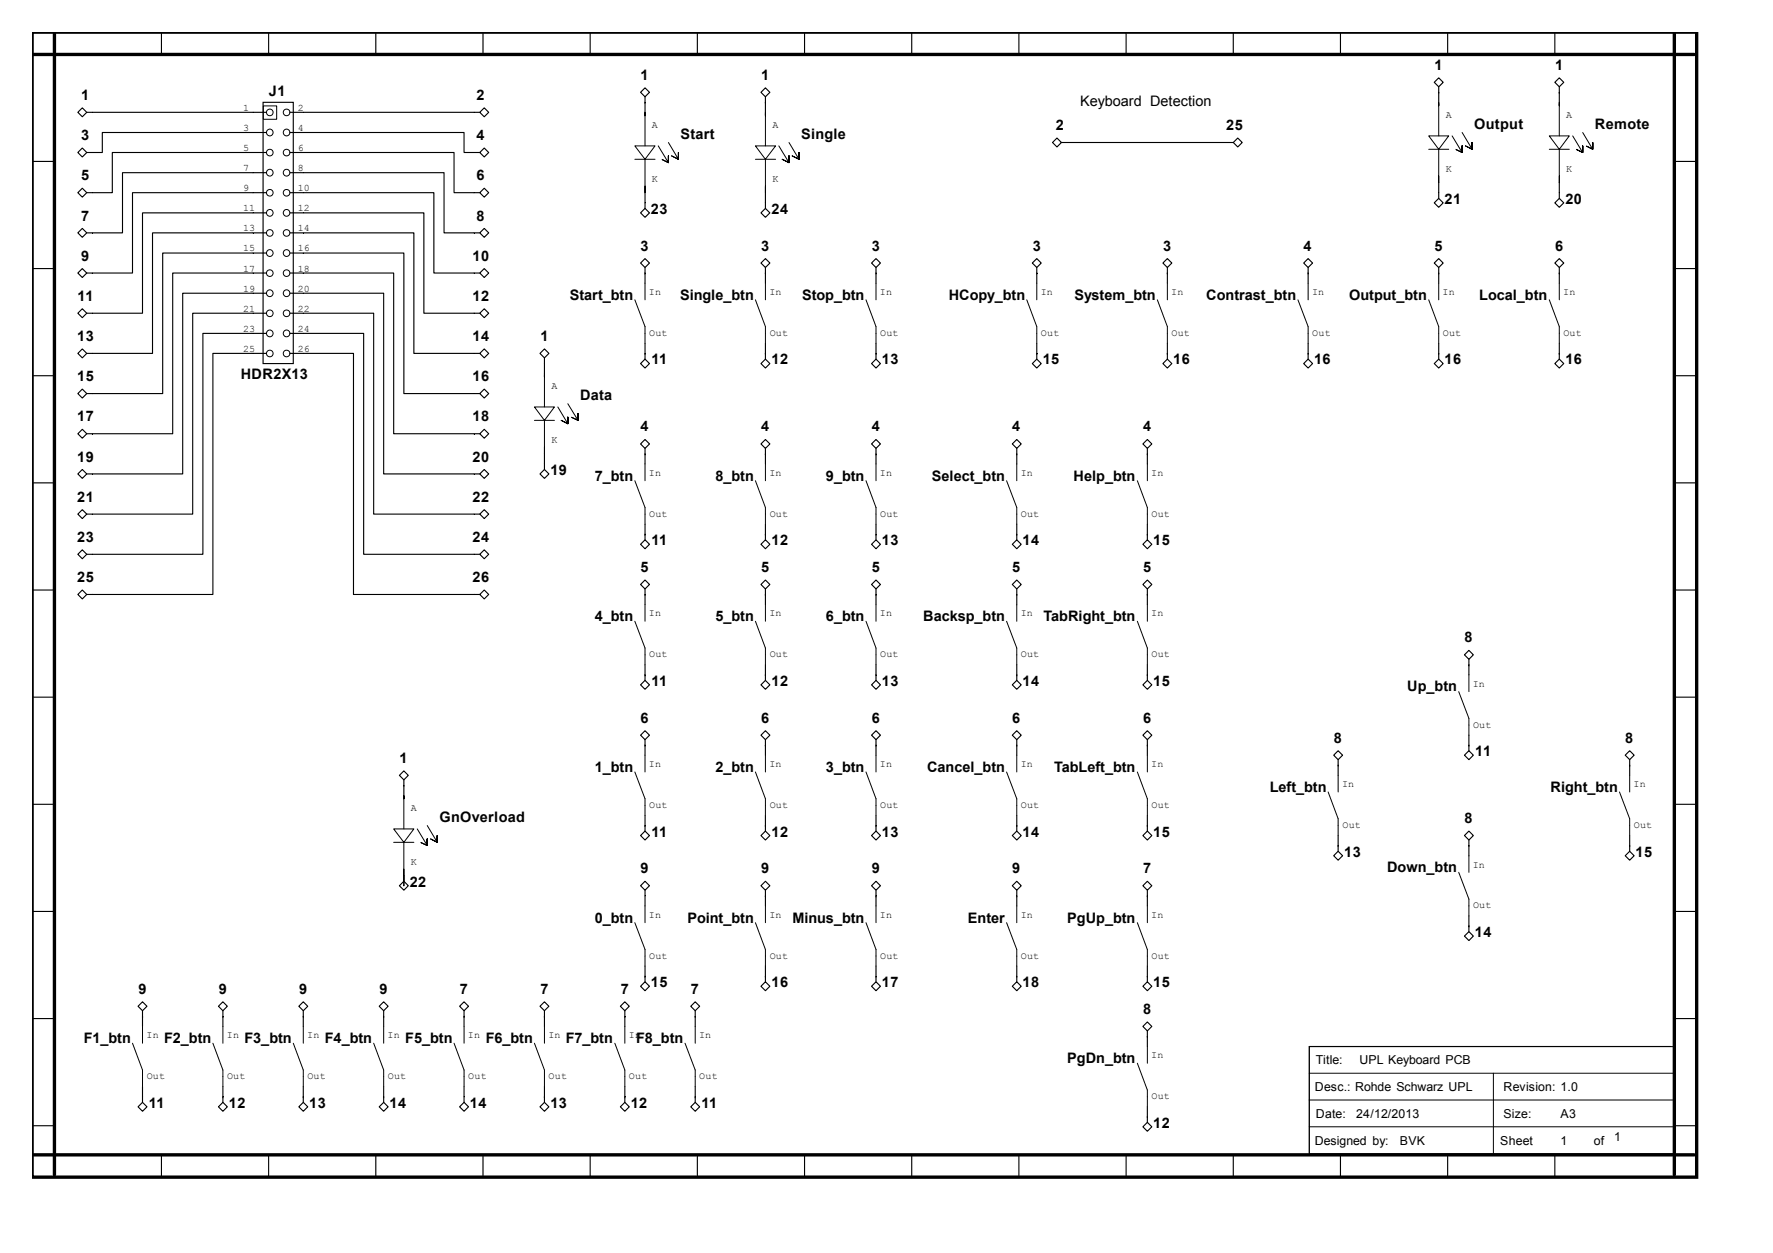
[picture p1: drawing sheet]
<svg xmlns="http://www.w3.org/2000/svg" width="420mm" height="297mm" viewBox="0 0 420 297" stroke-linecap="round" stroke-linejoin="round" font-family="sans-serif">
<path d="M7.6 7.6h394.5v271.5h-394.5zM7.6 12.9h393.9M12.9 7.6v270.9M396.8 7.6v270.9M7.6 273.8h393.9" fill="none" stroke="#000" stroke-width=".79"/>
<g fill="none" stroke="#000" stroke-width=".26">
<path d="M38.3 7.6v5.3M63.7 7.6v5.3M89.1 7.6v5.3M114.5 7.6v5.3M139.9 7.6v5.3M165.3 7.6v5.3M190.7 7.6v5.3M216.1 7.6v5.3M241.5 7.6v5.3M266.9 7.6v5.3M292.3 7.6v5.3M317.7 7.6v5.3"/>
<path d="M339.9 19.5l1-1 1.1 1-1.1 1.1zM343.1 7.6v5.3M368.5 19.5l1-1 1.1 1-1.1 1.1zM368.5 7.6v5.3M7.6 38.3h5.3M18.4 26.6l1.1-1 1.1 1-1.1 1.1zM19.5 35.1l1.1 1.1-1.1 1-1.1-1zM20.6 26.6h42.5M62.3 24.3h7.2v61.9h-7.2zM63.1 31.4h-38.9v4.8h-3.6M63.1 36.2h-36.5v9.5h-6M68.7 31.4h41.3v4.8h3.7"/>
<path d="M68.7 36.2h38.9v9.5h6.1M68.7 26.6h45M113.7 26.6l1.1-1 1 1-1 1.1zM113.7 36.2l1.1-1.1 1 1.1-1 1zM151.8 21.9l1.1-1.1 1 1.1-1 1zM152.9 24.3h.1M152.9 22.9v3.7M180.3 21.9l1.1-1.1 1 1.1-1 1zM181.4 24.3h.1M181.4 22.9v3.7M250.5 32.7l1 1.1-1 1-1.1-1zM251.5 33.8h40.8"/>
<path d="M292.3 33.8l1-1.1 1.1 1.1-1.1 1zM340.9 21.9h.1M340.9 20.6v3.7M369.5 21.9h.1M369.5 20.6v3.7M396.8 38.3h5.3M19.5 44.6l1.1 1.1-1.1 1-1.1-1zM19.5 54.1l1.1 1.1-1.1 1.1-1.1-1.1zM63.1 40.9h-34.1v14.3h-8.4M63.1 45.7h-31.7v19h-10.8M63.1 50.5h-29.3v23.8h-13.2M63.1 55.2h-27v28.6h-15.5"/>
<path d="M63.1 60h-24.5v33.3h-18M68.7 40.9h36.5v14.3h8.5M68.7 45.7h34.1v19h10.9M68.7 50.5h31.7v23.8h13.3M68.7 55.2h29.4v28.6h15.6M68.7 60h27v33.3h18M113.7 45.7l1.1-1.1 1 1.1-1 1zM113.7 55.2l1.1-1.1 1 1.1-1 1.1zM151.8 50.5l1.1-1.1 1 1.1-1 1zM152.9 45.7v3.7M181.4 49.4l1 1.1-1 1-1.1-1zM181.4 45.7v3.7"/>
<path d="M339.9 48.1l1-1.1 1.1 1.1-1.1 1zM340.9 43.3v3.7M368.5 48.1l1-1.1 1.1 1.1-1.1 1zM369.5 43.3v3.7M7.6 63.7h5.3M18.4 64.7l1.1-1 1.1 1-1.1 1.1zM18.4 74.3l1.1-1.1 1.1 1.1-1.1 1zM63.1 64.7h-22.2v38.1h-20.3M63.1 69.5h-19.8v42.9h-22.7M63.1 74.3h-17.4v47.6h-25.1M63.1 79h-15v52.4h-27.5M68.7 64.7h24.6v38.1h20.4"/>
<path d="M68.7 69.5h22.2v42.9h22.8M68.7 74.3h19.8v47.6h25.2M68.7 79h17.5v52.4h27.5M113.7 64.7l1.1-1 1 1-1 1.1zM113.7 74.3l1.1-1.1 1 1.1-1 1zM151.8 62.4l1.1-1.1 1 1.1-1 1zM152.9 64.7h.1M152.9 63.4v3.7M181.4 61.3l1 1.1-1 1-1.1-1zM181.4 64.7h.1M181.4 63.4v3.7M206.5 62.4l1.1-1.1 1 1.1-1 1z"/>
<path d="M207.6 64.7h.1M207.6 63.4v3.7M244.6 62.4l1.1-1.1 1 1.1-1 1zM245.7 64.7h.1M245.7 63.4v3.7M275.6 62.4l1-1.1 1.1 1.1-1.1 1zM276.6 64.7h.1M276.6 63.4v3.7M308.9 62.4l1.1-1.1 1.1 1.1-1.1 1zM310 64.7h.1M310 63.4v3.7M339.9 62.4l1-1.1 1.1 1.1-1.1 1z"/>
<path d="M340.9 64.7h.1M340.9 63.4v3.7M368.5 62.4l1-1.1 1.1 1.1-1.1 1zM369.5 64.7h.1M369.5 63.4v3.7M396.8 63.7h5.3M7.6 89.1h5.3M18.4 83.8l1.1-1.1 1.1 1.1-1.1 1zM18.4 93.3l1.1-1.1 1.1 1.1-1.1 1.1zM63.1 83.8h-12.7v57.1h-29.8M68.7 83.8h15.1v57.1h29.9M113.7 83.8l1.1-1.1 1 1.1-1 1z"/>
<path d="M113.7 93.3l1.1-1.1 1 1.1-1 1.1zM128 83.8l1-1.1 1.1 1.1-1.1 1zM129 84.8v3.8M151.8 86.2l1.1-1.1 1 1.1-1 1zM152.9 83.8h.1M152.9 81.4v3.7M180.3 86.2l1.1-1.1 1 1.1-1 1zM181.4 83.8h.1M181.4 81.4v3.7M206.5 86.2l1.1-1.1 1 1.1-1 1zM207.6 83.8h.1M207.6 81.4v3.7"/>
<path d="M244.6 86.2l1.1-1.1 1 1.1-1 1zM245.7 83.8h.1M245.7 81.4v3.7M275.6 86.2l1-1.1 1.1 1.1-1.1 1zM276.6 83.8h.1M276.6 81.4v3.7M308.9 86.2l1.1-1.1 1.1 1.1-1.1 1zM310 83.8h.1M310 81.4v3.7M339.9 86.2l1-1.1 1.1 1.1-1.1 1zM340.9 83.8h.1M340.9 81.4v3.7"/>
<path d="M368.5 86.2l1-1.1 1.1 1.1-1.1 1zM369.5 83.8h.1M369.5 81.4v3.7M396.8 89.1h5.3M7.6 114.5h5.3M18.4 102.8l1.1-1 1.1 1-1.1 1.1zM18.4 112.4l1.1-1.1 1.1 1.1-1.1 1zM113.7 102.8l1.1-1 1 1-1 1.1zM113.7 112.4l1.1-1.1 1 1.1-1 1zM128 112.4l1-1.1 1.1 1.1-1.1 1zM129 107.6v3.7M151.8 105.2l1.1-1 1 1-1 1.1z"/>
<path d="M152.9 107.6h.1M152.9 106.3v3.7M180.3 105.2l1.1-1 1 1-1 1.1zM181.4 107.6h.1M181.4 106.3v3.7M206.5 105.2l1.1-1 1 1-1 1.1zM207.6 107.6h.1M207.6 106.3v3.7M239.9 105.2l1-1 1.1 1-1.1 1.1zM240.9 107.6h.1M240.9 106.3v3.7M270.8 105.2l1.1-1 1.1 1-1.1 1.1z"/>
<path d="M271.9 107.6h.1M271.9 106.3v3.7M396.8 114.5h5.3M7.6 139.9h5.3M18.4 121.9l1.1-1.1 1.1 1.1-1.1 1zM19.5 130.3l1.1 1.1-1.1 1.1-1.1-1.1zM19.5 139.9l1.1 1-1.1 1.1-1.1-1.1zM113.7 121.9l1.1-1.1 1 1.1-1 1zM113.7 131.4l1.1-1.1 1 1.1-1 1.1zM151.8 129l1.1-1 1 1-1 1.1zM151.8 138.6l1.1-1.1 1 1.1-1 1zM152.9 126.7h.1"/>
<path d="M152.9 124.3v3.7M152.9 139.6v3.7M181.4 128l1 1-1 1.1-1.1-1.1zM181.4 137.5l1 1.1-1 1-1.1-1zM181.4 126.7h.1M181.4 124.3v3.7M181.4 139.6v3.7M207.6 128l1 1-1 1.1-1.1-1.1zM207.6 137.5l1 1.1-1 1-1.1-1zM207.6 126.7h.1M207.6 124.3v3.7M207.6 139.6v3.7"/>
<path d="M239.9 129l1-1 1.1 1-1.1 1.1zM239.9 138.6l1-1.1 1.1 1.1-1.1 1zM240.9 126.7h.1M240.9 124.3v3.7M240.9 139.6v3.7M270.8 129l1.1-1 1.1 1-1.1 1.1zM270.8 138.6l1.1-1.1 1.1 1.1-1.1 1zM271.9 126.7h.1M271.9 124.3v3.7M271.9 139.6v3.7M396.8 139.9h5.3M113.7 140.9l1.1-1 1 1-1 1.1z"/>
<path d="M152.9 140.9h.1M152.9 160h.1M152.9 157.6v3.7M181.4 140.9h.1M181.4 160h.1M181.4 157.6v3.7M207.6 140.9h.1M207.6 160h.1M207.6 157.6v3.7M240.9 140.9h.1M240.9 160h.1M240.9 157.6v3.7"/>
<path d="M271.9 140.9h.1M271.9 160h.1M271.9 157.6v3.7M348.1 154.2l1.1 1-1.1 1.1-1.1-1.1zM348.1 157.6h.1M348.1 156.3v3.7M7.6 165.3h5.3M151.8 162.3l1.1-1 1 1-1 1.1zM151.8 174.3l1.1-1.1 1 1.1-1 1zM152.9 176.7h.1M152.9 175.3v3.7M180.3 162.3l1.1-1 1 1-1 1.1z"/>
<path d="M181.4 173.2l1 1.1-1 1-1.1-1zM181.4 176.7h.1M181.4 175.3v3.7M206.5 162.3l1.1-1 1 1-1 1.1zM206.5 174.3l1.1-1.1 1 1.1-1 1zM207.6 176.7h.1M207.6 175.3v3.7M239.9 162.3l1-1 1.1 1-1.1 1.1zM239.9 174.3l1-1.1 1.1 1.1-1.1 1zM240.9 176.7h.1M240.9 175.3v3.7M270.8 162.3l1.1-1 1.1 1-1.1 1.1z"/>
<path d="M270.8 174.3l1.1-1.1 1.1 1.1-1.1 1zM271.9 176.7h.1M271.9 175.3v3.7M316 179l1.1-1 1.1 1-1.1 1.1zM347 179l1.1-1 1.1 1-1.1 1.1zM348.1 176.7h.1M348.1 174.3v3.7M385.1 179l1.1-1 1.1 1-1.1 1.1zM396.8 165.3h5.3M7.6 190.7h5.3M94.6 183.8l1.1-1 1.1 1-1.1 1.1zM95.7 186.2h.1"/>
<path d="M95.7 184.9v3.7M151.8 198.1l1.1-1.1 1 1.1-1 1zM152.9 195.7h.1M152.9 193.3v3.7M180.3 198.1l1.1-1.1 1 1.1-1 1zM181.4 195.7h.1M181.4 193.3v3.7M206.5 198.1l1.1-1.1 1 1.1-1 1zM207.6 195.7h.1M207.6 193.3v3.7M239.9 198.1l1-1.1 1.1 1.1-1.1 1zM240.9 195.7h.1"/>
<path d="M240.9 193.3v3.7M270.8 198.1l1.1-1.1 1.1 1.1-1.1 1zM271.9 195.7h.1M271.9 193.3v3.7M317.1 181.4h.1M317.1 180.1v3.7M317.1 198.1v3.7M347 198.1l1.1-1.1 1.1 1.1-1.1 1zM348.1 199.1v3.8M386.2 181.4h.1M386.2 180.1v3.7M386.2 198.1v3.7"/>
<path d="M396.8 190.7h5.3M7.6 216.1h5.3M94.6 210l1.1-1.1 1.1 1.1-1.1 1zM95.7 207.6v2.4M151.8 210l1.1-1.1 1 1.1-1 1zM152.9 211v3.8M180.3 210l1.1-1.1 1 1.1-1 1zM181.4 212.4h.1M181.4 211v3.8M206.5 210l1.1-1.1 1 1.1-1 1zM207.6 212.4h.1M207.6 211v3.8"/>
<path d="M239.9 210l1-1.1 1.1 1.1-1.1 1zM240.9 212.4h.1M240.9 211v3.8M270.8 210l1.1-1.1 1.1 1.1-1.1 1zM271.9 212.4h.1M271.9 211v3.8M317.1 201.8l1.1 1.1-1.1 1-1.1-1zM317.1 200.4h.1M348.1 200.4h.1M348.1 219.5h.1M348.1 217.1v3.8M385.1 202.9l1.1-1.1 1.1 1.1-1.1 1z"/>
<path d="M386.2 200.4h.1M396.8 216.1h5.3M32.7 238.5l1.1-1 1 1-1 1.1zM33.8 239.6v3.7M51.8 238.5l1-1 1.1 1-1.1 1.1zM52.8 239.6v3.7M70.8 238.5l1.1-1 1 1-1 1.1zM71.9 239.6v3.7M89.9 238.5l1-1 1.1 1-1.1 1.1zM90.9 239.6v3.7M108.9 238.5l1.1-1 1 1-1 1.1zM110 239.6v3.7"/>
<path d="M128 238.5l1-1 1.1 1-1.1 1.1zM129 239.6v3.7M147 238.5l1.1-1 1 1-1 1.1zM148.1 239.6v3.7M151.8 233.8l1.1-1.1 1 1.1-1 1.1zM152.9 231.4h.1M152.9 229v3.7M163.7 238.5l1-1 1.1 1-1.1 1.1zM164.7 239.6v3.7M180.3 233.8l1.1-1.1 1 1.1-1 1.1zM181.4 231.4h.1M181.4 229v3.7"/>
<path d="M206.5 233.8l1.1-1.1 1 1.1-1 1.1zM207.6 231.4h.1M207.6 229v3.7M239.9 233.8l1-1.1 1.1 1.1-1.1 1.1zM240.9 231.4h.1M240.9 229v3.7M270.8 233.8l1.1-1.1 1.1 1.1-1.1 1.1zM271.9 231.4h.1M271.9 229v3.7M347 221.9l1.1-1 1.1 1-1.1 1.1zM7.6 241.5h5.3M33.8 241h.1"/>
<path d="M33.8 257.6v3.7M52.8 241h.1M52.8 257.6v3.7M71.9 241h.1M71.9 257.6v3.7M90.9 241h.1M90.9 257.6v3.7M110 241h.1M110 257.6v3.7M129 241h.1M129 257.6v3.7M148.1 241h.1"/>
<path d="M148.1 257.6v3.7M164.7 241h.1M164.7 257.6v3.7M270.8 243.3l1.1-1 1.1 1-1.1 1.1zM271.9 245.7h.1M271.9 244.4v3.7M396.8 241.5h5.3M7.6 266.9h5.3M32.7 262.4l1.1-1.1 1 1.1-1 1zM38.3 273.8v5.3M51.8 262.4l1-1.1 1.1 1.1-1.1 1zM52.8 260h.1"/>
<path d="M63.7 273.8v5.3M70.8 262.4l1.1-1.1 1 1.1-1 1zM71.9 260h.1M89.1 273.8v5.3M89.9 262.4l1-1.1 1.1 1.1-1.1 1zM90.9 260h.1M108.9 262.4l1.1-1.1 1 1.1-1 1zM114.5 273.8v5.3M128 262.4l1-1.1 1.1 1.1-1.1 1zM129 260h.1M139.9 273.8v5.3M147 262.4l1.1-1.1 1 1.1-1 1z"/>
<path d="M148.1 260h.1M163.7 262.4l1-1.1 1.1 1.1-1.1 1zM164.7 260h.1M165.3 273.8v5.3M190.7 273.8v5.3M216.1 273.8v5.3M241.5 273.8v5.3M266.9 273.8v5.3M270.8 267.1l1.1-1 1.1 1-1.1 1.1zM271.9 264.8h.1M271.9 262.4v3.7M292.3 273.8v5.3"/>
<path d="M317.7 273.8v5.3M343.1 273.8v5.3M368.5 273.8v5.3M396.8 266.9h5.3"/>
</g>
<g fill="none" stroke="#000" stroke-width=".24">
<path d="M62.4 25.1h3.2v3.2h-3.2zM150.4 37.8h4.8M152.9 37.8l2.3-3.2h-4.8l2.5 3.2v7.9v-1.6M152.9 26.9v.5v-.8v8M156 34.6l2.4 4v-1.6v1.6l-1.6-.8 1.6 .8v-1.6v1.6M158.4 33.8l2.4 4v-1.6v1.6l-1.6-.8 1.6 .8v-1.6v1.6M179 37.8h4.8M181.4 37.8l2.4-3.2h-4.8l2.4 3.2v7.9v-1.6M181.4 26.9v.5v-.8v8M184.6 34.6l2.4 4v-1.6v1.6l-1.6-.8 1.6 .8v-1.6v1.6M187 33.8l2.3 4v-1.6v1.6l-1.6-.8 1.6 .8v-1.6v1.6M338.6 35.4h4.7"/>
<path d="M340.9 35.4l2.4-3.2h-4.7l2.3 3.2v7.9v-1.6M340.9 24.6v.5v-.8v7.9M344.1 32.2l2.4 4v-1.6v1.6l-1.6-.8 1.6 .8v-1.6v1.6M346.5 31.4l2.4 4v-1.6v1.6l-1.6-.8 1.6 .8v-1.6v1.6M367.1 35.4h4.8M369.5 35.4l2.4-3.2h-4.8l2.4 3.2v7.9v-1.6M369.5 24.6v.5v-.8v7.9M372.7 32.2l2.4 4v-1.6v1.6l-1.6-.8 1.6 .8v-1.6v1.6M375.1 31.4l2.3 4v-1.6v1.6l-1.5-.8 1.5 .8v-1.6v1.6M150.4 71.1l2.5 6.3v4M152.9 67.1v4M179 71.1l2.4 6.3v4"/>
<path d="M181.4 67.1v4M205.2 71.1l2.4 6.3v4M207.6 67.1v4M243.3 71.1l2.4 6.3v4M245.7 67.1v4M274.3 71.1l2.3 6.3v4M276.6 67.1v4M307.6 71.1l2.4 6.3v4M310 67.1v4M338.6 71.1l2.3 6.3v4M340.9 67.1v4M367.1 71.1l2.4 6.3v4"/>
<path d="M369.5 67.1v4M126.6 99.7h4.8M129 99.7l2.4-3.2h-4.8l2.4 3.2v7.9v-1.6M129 88.8v.6v-.8v7.9M132.2 96.5l2.4 4v-1.6v1.6l-1.6-.8 1.6 .8v-1.6v1.6M134.6 95.7l2.4 4v-1.6v1.6l-1.6-.8 1.6 .8v-1.6v1.6M150.4 114l2.5 6.3v4M152.9 110v4M179 114l2.4 6.3v4M181.4 110v4M205.2 114l2.4 6.3v4M207.6 110v4"/>
<path d="M238.5 114l2.4 6.3v4M240.9 110v4M269.5 114l2.4 6.3v4M271.9 110v4M150.4 147.3l2.5 6.3v4M152.9 143.3v4M179 147.3l2.4 6.3v4M181.4 143.3v4M205.2 147.3l2.4 6.3v4M207.6 143.3v4M238.5 147.3l2.4 6.3v4M240.9 143.3v4"/>
<path d="M269.5 147.3l2.4 6.3v4M271.9 143.3v4M348.1 160v4M152.9 179v4M181.4 179v4M207.6 179v4M240.9 179v4M271.9 179v4M345.7 164l2.4 6.3v4M93.3 199.7h4.8M95.7 199.7l2.4-3.2h-4.8l2.4 3.2v7.9v-1.6M95.7 188.8v.6v-.8v7.9"/>
<path d="M98.9 196.5l2.3 3.9v-1.5v1.5l-1.6-.7 1.6 .7v-1.5v1.5M101.2 195.7l2.4 4v-1.6v1.6l-1.5-.8 1.5 .8v-1.6v1.6M150.4 183l2.5 6.4v3.9M179 183l2.4 6.4v3.9M205.2 183l2.4 6.4v3.9M238.5 183l2.4 6.4v3.9M269.5 183l2.4 6.4v3.9M314.7 187.7l2.4 6.4v4M317.1 183.8v3.9M383.8 187.7l2.4 6.4v4M386.2 183.8v3.9M150.4 218.7l2.5 6.4v3.9"/>
<path d="M152.9 214.8v3.9M179 218.7l2.4 6.4v3.9M181.4 214.8v3.9M205.2 218.7l2.4 6.4v3.9M207.6 214.8v3.9M238.5 218.7l2.4 6.4v3.9M240.9 214.8v3.9M269.5 218.7l2.4 6.4v3.9M271.9 214.8v3.9M345.7 206.8l2.4 6.3v4M348.1 202.9v3.9M31.4 247.3l2.4 6.4v3.9"/>
<path d="M33.8 243.3v4M50.4 247.3l2.4 6.4v3.9M52.8 243.3v4M69.5 247.3l2.4 6.4v3.9M71.9 243.3v4M88.5 247.3l2.4 6.4v3.9M90.9 243.3v4M107.6 247.3l2.4 6.4v3.9M110 243.3v4M126.6 247.3l2.4 6.4v3.9M129 243.3v4M145.7 247.3l2.4 6.4v3.9"/>
<path d="M148.1 243.3v4M162.3 247.3l2.4 6.4v3.9M164.7 243.3v4M269.5 252.1l2.4 6.3v4M271.9 248.1v4M310.2 254.4h86.6M310.3 248.1h86.5v25.4h-86.5zM353.9 254.4v19.1M396 248.1h-85.8v25.4M310.2 260.8h86.6M310.2 267.1h86.6"/>
<circle cx="63.9" cy="31.4" r=".79"/>
<circle cx="63.9" cy="36.2" r=".78"/>
<circle cx="63.9" cy="26.6" r=".78"/>
<circle cx="67.9" cy="31.4" r=".79"/>
<circle cx="67.9" cy="36.2" r=".79"/>
<circle cx="67.9" cy="26.6" r=".79"/>
<circle cx="63.9" cy="50.5" r=".79"/>
<circle cx="63.9" cy="40.9" r=".79"/>
<circle cx="63.9" cy="60" r=".79"/>
<circle cx="63.9" cy="55.2" r=".78"/>
<circle cx="63.9" cy="45.7" r=".78"/>
<circle cx="67.9" cy="40.9" r=".79"/>
<circle cx="67.9" cy="60" r=".79"/>
<circle cx="67.9" cy="50.5" r=".79"/>
<circle cx="67.9" cy="45.7" r=".79"/>
<circle cx="67.9" cy="55.2" r=".79"/>
<circle cx="63.9" cy="69.5" r=".79"/>
<circle cx="63.9" cy="79" r=".79"/>
<circle cx="63.9" cy="74.3" r=".78"/>
<circle cx="63.9" cy="64.7" r=".78"/>
<circle cx="67.9" cy="69.5" r=".79"/>
<circle cx="67.9" cy="79" r=".79"/>
<circle cx="67.9" cy="74.3" r=".79"/>
<circle cx="67.9" cy="64.7" r=".79"/>
<circle cx="63.9" cy="83.8" r=".78"/>
<circle cx="67.9" cy="83.8" r=".79"/>
</g>
<g font-size="3.4">
<text x="340" y="16.6">1</text>
<text x="368.5" y="16.6">1</text>
<text x="19.3" y="23.7">1</text>
<text x="63.7" y="22.6">J1</text>
<text x="112.9" y="23.7">2</text>
<text x="151.8" y="19">1</text>
<text x="180.4" y="19">1</text>
<text x="256" y="25">Keyboard Detection</text>
<text x="19.3" y="33.2">3</text>
<text x="112.9" y="33.2">4</text>
<text x="161.3" y="33">Start</text>
<text x="189.9" y="33">Single</text>
<text x="250.2" y="30.9">2</text>
<text x="290.6" y="30.9">25</text>
<text x="349.4" y="30.6">Output</text>
<text x="377.9" y="30.6">Remote</text>
<text x="19.3" y="42.8">5</text>
<text x="112.9" y="42.8">6</text>
<text x="19.3" y="52.3">7</text>
<text x="112.9" y="52.3">8</text>
<text x="154.3" y="50.7">23</text>
<text x="182.8" y="50.7">24</text>
<text x="342.3" y="48.3">21</text>
<text x="371" y="48.3">20</text>
<text x="151.8" y="59.4">3</text>
<text x="180.4" y="59.4">3</text>
<text x="206.6" y="59.4">3</text>
<text x="244.7" y="59.4">3</text>
<text x="275.6" y="59.4">3</text>
<text x="308.9" y="59.4">4</text>
<text x="340" y="59.4">5</text>
<text x="368.5" y="59.4">6</text>
<text x="19.3" y="61.8">9</text>
<text x="112" y="61.8">10</text>
<text x="18.4" y="71.3">11</text>
<text x="112" y="71.3">12</text>
<text x="135" y="71.1">Start_btn</text>
<text x="161.2" y="71.1">Single_btn</text>
<text x="190.1" y="71.1">Stop_btn</text>
<text x="224.8" y="71.1">HCopy_btn</text>
<text x="254.6" y="71.1">System_btn</text>
<text x="285.9" y="71.1">Contrast_btn</text>
<text x="319.7" y="71.1">Output_btn</text>
<text x="350.6" y="71.1">Local_btn</text>
<text x="18.3" y="80.9">13</text>
<text x="112" y="80.9">14</text>
<text x="128" y="80.9">1</text>
<text x="57.1" y="89.9">HDR2X13</text>
<text x="154.4" y="86.4">11</text>
<text x="182.8" y="86.4">12</text>
<text x="209" y="86.4">13</text>
<text x="247.1" y="86.4">15</text>
<text x="278" y="86.4">16</text>
<text x="311.4" y="86.4">16</text>
<text x="342.3" y="86.4">16</text>
<text x="371" y="86.4">16</text>
<text x="18.3" y="90.4">15</text>
<text x="112" y="90.4">16</text>
<text x="137.5" y="94.9">Data</text>
<text x="18.3" y="99.9">17</text>
<text x="112" y="99.9">18</text>
<text x="151.8" y="102.3">4</text>
<text x="180.4" y="102.3">4</text>
<text x="206.6" y="102.3">4</text>
<text x="239.9" y="102.3">4</text>
<text x="270.9" y="102.3">4</text>
<text x="18.3" y="109.4">19</text>
<text x="112" y="109.4">20</text>
<text x="130.4" y="112.6">19</text>
<text x="141" y="113.9">7_btn</text>
<text x="169.5" y="113.9">8_btn</text>
<text x="195.7" y="113.9">9_btn</text>
<text x="220.8" y="113.9">Select_btn</text>
<text x="254.4" y="113.9">Help_btn</text>
<text x="18.3" y="119">21</text>
<text x="112" y="119">22</text>
<text x="18.3" y="128.5">23</text>
<text x="112" y="128.5">24</text>
<text x="154.4" y="129.3">11</text>
<text x="182.8" y="129.3">12</text>
<text x="209" y="129.3">13</text>
<text x="242.3" y="129.3">14</text>
<text x="273.3" y="129.3">15</text>
<text x="151.8" y="135.6">5</text>
<text x="180.4" y="135.6">5</text>
<text x="206.6" y="135.6">5</text>
<text x="239.9" y="135.6">5</text>
<text x="270.9" y="135.6">5</text>
<text x="18.3" y="138">25</text>
<text x="112" y="138">26</text>
<text x="141" y="147.3">4_btn</text>
<text x="169.5" y="147.3">5_btn</text>
<text x="195.7" y="147.3">6_btn</text>
<text x="218.8" y="147.3">Backsp_btn</text>
<text x="247.3" y="147.3">TabRight_btn</text>
<text x="347" y="152.3">8</text>
<text x="154.4" y="162.6">11</text>
<text x="182.8" y="162.6">12</text>
<text x="209" y="162.6">13</text>
<text x="242.3" y="162.6">14</text>
<text x="273.3" y="162.6">15</text>
<text x="333.5" y="163.9">Up_btn</text>
<text x="151.8" y="171.3">6</text>
<text x="180.4" y="171.3">6</text>
<text x="206.6" y="171.3">6</text>
<text x="239.9" y="171.3">6</text>
<text x="270.9" y="171.3">6</text>
<text x="316.1" y="176.1">8</text>
<text x="349.6" y="179.3">11</text>
<text x="385.1" y="176.1">8</text>
<text x="94.6" y="180.8">1</text>
<text x="141" y="183">1_btn</text>
<text x="169.5" y="183">2_btn</text>
<text x="195.7" y="183">3_btn</text>
<text x="219.7" y="183">Cancel_btn</text>
<text x="249.8" y="183">TabLeft_btn</text>
<text x="300.9" y="187.7">Left_btn</text>
<text x="367.4" y="187.7">Right_btn</text>
<text x="104.1" y="194.9">GnOverload</text>
<text x="347" y="195.2">8</text>
<text x="154.4" y="198.3">11</text>
<text x="182.8" y="198.3">12</text>
<text x="209" y="198.3">13</text>
<text x="242.3" y="198.3">14</text>
<text x="273.3" y="198.3">15</text>
<text x="318.5" y="203.1">13</text>
<text x="387.6" y="203.1">15</text>
<text x="151.8" y="207.1">9</text>
<text x="180.4" y="207.1">9</text>
<text x="206.6" y="207.1">9</text>
<text x="239.9" y="207.1">9</text>
<text x="270.9" y="207.1">7</text>
<text x="328.7" y="206.8">Down_btn</text>
<text x="97.1" y="210.2">22</text>
<text x="141" y="218.7">0_btn</text>
<text x="162.9" y="218.7">Point_btn</text>
<text x="187.8" y="218.7">Minus_btn</text>
<text x="229.4" y="218.7">Enter</text>
<text x="252.9" y="218.7">PgUp_btn</text>
<text x="349.5" y="222.1">14</text>
<text x="32.8" y="235.6">9</text>
<text x="51.8" y="235.6">9</text>
<text x="70.9" y="235.6">9</text>
<text x="89.9" y="235.6">9</text>
<text x="109" y="235.6">7</text>
<text x="128" y="235.6">7</text>
<text x="147.1" y="235.6">7</text>
<text x="154.3" y="234.1">15</text>
<text x="163.7" y="235.6">7</text>
<text x="182.8" y="234.1">16</text>
<text x="209" y="234.1">17</text>
<text x="242.3" y="234.1">18</text>
<text x="273.3" y="234.1">15</text>
<text x="270.9" y="240.4">8</text>
<text x="19.8" y="247.3">F1_btn</text>
<text x="38.9" y="247.3">F2_btn</text>
<text x="57.9" y="247.3">F3_btn</text>
<text x="77" y="247.3">F4_btn</text>
<text x="96" y="247.3">F5_btn</text>
<text x="115.1" y="247.3">F6_btn</text>
<text x="134.1" y="247.3">F7_btn</text>
<text x="150.7" y="247.3">F8_btn</text>
<text x="252.9" y="252.1">PgDn_btn</text>
<text x="35.3" y="262.6">11</text>
<text x="54.2" y="262.6">12</text>
<text x="73.3" y="262.6">13</text>
<text x="92.3" y="262.6">14</text>
<text x="111.4" y="262.6">14</text>
<text x="130.4" y="262.6">13</text>
<text x="149.5" y="262.6">12</text>
<text x="166.2" y="262.6">11</text>
<text x="273.3" y="267.4">12</text>
</g>
<g font-size="2.9">
<text x="311.9" y="252.3">Title:</text>
<text x="322.2" y="252.3">UPL Keyboard PCB</text>
<text x="311.6" y="258.7">Desc.: Rohde Schwarz UPL</text>
<text x="356.3" y="258.7">Revision: 1.0</text>
<text x="311.9" y="265">Date:</text>
<text x="321.4" y="265">24/12/2013</text>
<text x="356.3" y="265">Size:</text>
<text x="369.8" y="265">A3</text>
<text x="311.6" y="271.4">Designed by:</text>
<text x="331.7" y="271.4">BVK</text>
<text x="355.5" y="271.4">Sheet</text>
<text x="369.8" y="271.4">1</text>
<text x="377.7" y="271.4">of</text>
<text x="382.5" y="270.6">1</text>
</g>
<g font-size="2.4">
<text x="57.6" y="26.3">1</text>
<text x="70.6" y="26.3">2</text>
<text x="342.6" y="27.9">A</text>
<text x="371.2" y="27.9">A</text>
<text x="57.6" y="31">3</text>
<text x="57.6" y="35.8">5</text>
<text x="70.6" y="31">4</text>
<text x="70.6" y="35.8">6</text>
<text x="154.5" y="30.2">A</text>
<text x="183.1" y="30.2">A</text>
<text x="57.6" y="40.6">7</text>
<text x="70.6" y="40.6">8</text>
<text x="342.6" y="40.7">K</text>
<text x="371.2" y="40.7">K</text>
<text x="57.6" y="45.3">9</text>
<text x="70.6" y="45.3">10</text>
<text x="154.5" y="43.1">K</text>
<text x="183.1" y="43.1">K</text>
<text x="57.6" y="50.1">11</text>
<text x="70.6" y="50.1">12</text>
<text x="57.6" y="54.9">13</text>
<text x="57.6" y="59.6">15</text>
<text x="70.6" y="54.9">14</text>
<text x="70.6" y="59.6">16</text>
<text x="57.6" y="64.4">17</text>
<text x="70.6" y="64.4">18</text>
<text x="57.6" y="69.1">19</text>
<text x="70.6" y="69.1">20</text>
<text x="153.7" y="69.9">In</text>
<text x="182.3" y="69.9">In</text>
<text x="208.5" y="69.9">In</text>
<text x="246.6" y="69.9">In</text>
<text x="277.6" y="69.9">In</text>
<text x="310.9" y="69.9">In</text>
<text x="341.9" y="69.9">In</text>
<text x="370.4" y="69.9">In</text>
<text x="57.6" y="73.9">21</text>
<text x="70.6" y="73.9">22</text>
<text x="57.6" y="78.7">23</text>
<text x="57.6" y="83.4">25</text>
<text x="70.6" y="78.7">24</text>
<text x="70.6" y="83.4">26</text>
<text x="153.8" y="79.6">Out</text>
<text x="182.4" y="79.6">Out</text>
<text x="208.6" y="79.6">Out</text>
<text x="246.7" y="79.6">Out</text>
<text x="277.7" y="79.6">Out</text>
<text x="311" y="79.6">Out</text>
<text x="341.9" y="79.6">Out</text>
<text x="370.5" y="79.6">Out</text>
<text x="130.7" y="92.2">A</text>
<text x="130.7" y="105">K</text>
<text x="153.7" y="112.8">In</text>
<text x="182.3" y="112.8">In</text>
<text x="208.5" y="112.8">In</text>
<text x="241.9" y="112.8">In</text>
<text x="272.8" y="112.8">In</text>
<text x="153.8" y="122.5">Out</text>
<text x="182.4" y="122.5">Out</text>
<text x="208.6" y="122.5">Out</text>
<text x="241.9" y="122.5">Out</text>
<text x="272.9" y="122.5">Out</text>
<text x="153.7" y="146.1">In</text>
<text x="182.3" y="146.1">In</text>
<text x="208.5" y="146.1">In</text>
<text x="241.9" y="146.1">In</text>
<text x="272.8" y="146.1">In</text>
<text x="153.8" y="155.8">Out</text>
<text x="182.4" y="155.8">Out</text>
<text x="208.6" y="155.8">Out</text>
<text x="241.9" y="155.8">Out</text>
<text x="272.9" y="155.8">Out</text>
<text x="349" y="162.8">In</text>
<text x="349.1" y="172.5">Out</text>
<text x="153.7" y="181.8">In</text>
<text x="182.3" y="181.8">In</text>
<text x="208.5" y="181.8">In</text>
<text x="241.9" y="181.8">In</text>
<text x="272.8" y="181.8">In</text>
<text x="153.8" y="191.6">Out</text>
<text x="182.4" y="191.6">Out</text>
<text x="208.6" y="191.6">Out</text>
<text x="241.9" y="191.6">Out</text>
<text x="272.9" y="191.6">Out</text>
<text x="318" y="186.6">In</text>
<text x="387.1" y="186.6">In</text>
<text x="97.4" y="192.2">A</text>
<text x="318.1" y="196.3">Out</text>
<text x="387.2" y="196.3">Out</text>
<text x="97.4" y="205">K</text>
<text x="349" y="205.7">In</text>
<text x="349.1" y="215.3">Out</text>
<text x="153.7" y="217.6">In</text>
<text x="182.3" y="217.6">In</text>
<text x="208.5" y="217.6">In</text>
<text x="241.9" y="217.6">In</text>
<text x="272.8" y="217.6">In</text>
<text x="153.8" y="227.2">Out</text>
<text x="182.4" y="227.2">Out</text>
<text x="208.6" y="227.2">Out</text>
<text x="241.9" y="227.2">Out</text>
<text x="272.9" y="227.2">Out</text>
<text x="34.7" y="246.1">In</text>
<text x="53.8" y="246.1">In</text>
<text x="72.8" y="246.1">In</text>
<text x="91.9" y="246.1">In</text>
<text x="110.9" y="246.1">In</text>
<text x="130" y="246.1">In</text>
<text x="149" y="246.1">In</text>
<text x="165.7" y="246.1">In</text>
<text x="272.8" y="250.9">In</text>
<text x="34.8" y="255.8">Out</text>
<text x="53.8" y="255.8">Out</text>
<text x="72.8" y="255.8">Out</text>
<text x="91.9" y="255.8">Out</text>
<text x="110.9" y="255.8">Out</text>
<text x="130" y="255.8">Out</text>
<text x="149" y="255.8">Out</text>
<text x="165.7" y="255.8">Out</text>
<text x="272.9" y="260.6">Out</text>
</g>
</svg>
